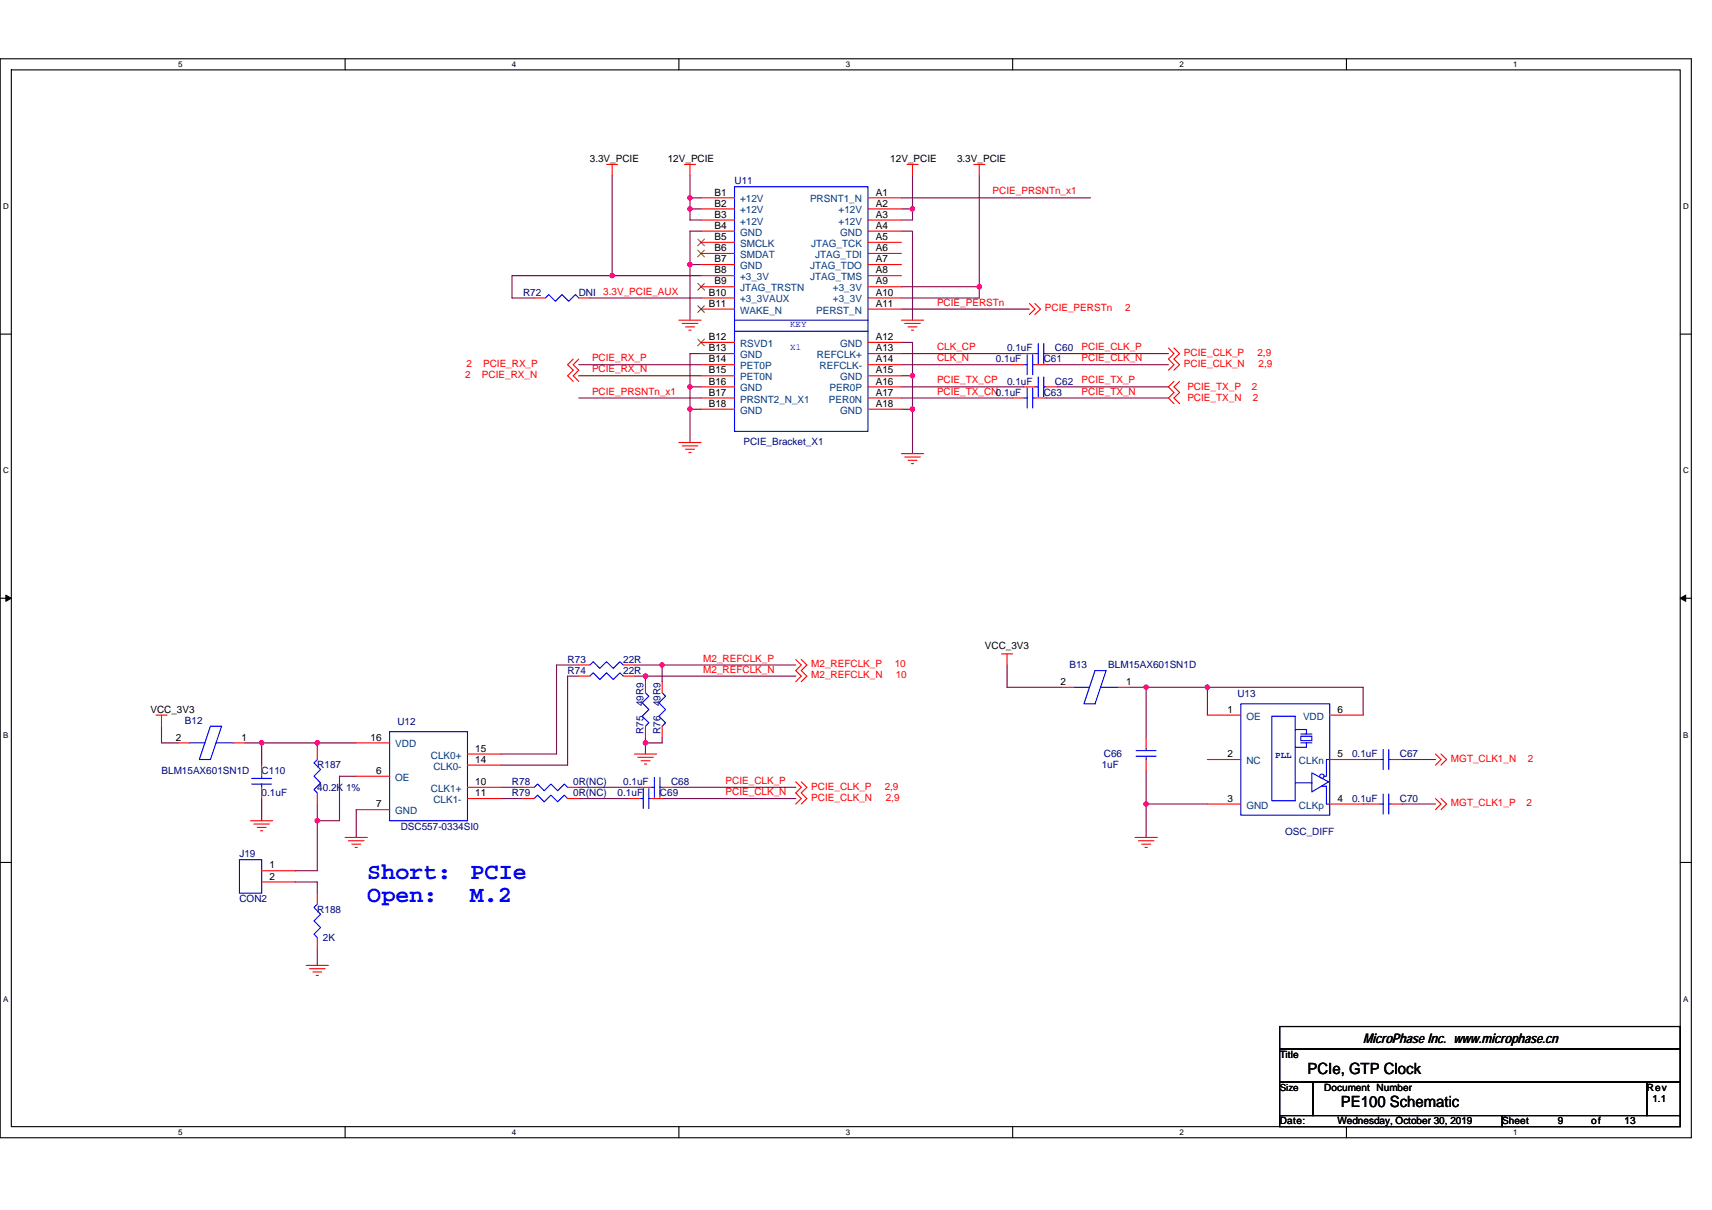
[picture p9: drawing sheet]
<svg xmlns="http://www.w3.org/2000/svg" width="297mm" height="210mm" viewBox="0 0 297 210" stroke-linecap="round" stroke-linejoin="round" font-family="sans-serif">
<path d="M0 10.2h293.5v187.2h-293.5zM2 12.1h289.5v183.4h-289.5z" fill="none" stroke="#000" stroke-width=".19"/>
<g fill="#fff">
<path d="M30.9 10.4h.8v1.6h-.8z"/>
<path d="M30.9 195.7h.8v1.6h-.8z"/>
</g>
<path d="M59.9 10.2v1.9M59.9 195.5v1.9" fill="none" stroke="#000" stroke-width=".19"/>
<g fill="#fff">
<path d="M88.8 10.4h.8v1.6h-.8z"/>
<path d="M88.8 195.7h.8v1.6h-.8z"/>
</g>
<path d="M117.8 10.2v1.9M117.8 195.5v1.9" fill="none" stroke="#000" stroke-width=".19"/>
<g fill="#fff">
<path d="M146.7 10.4h.8v1.6h-.8z"/>
<path d="M146.7 195.7h.8v1.6h-.8z"/>
</g>
<path d="M175.7 10.2v1.9M175.7 195.5v1.9" fill="none" stroke="#000" stroke-width=".19"/>
<g fill="#fff">
<path d="M204.7 10.4h.7v1.6h-.7z"/>
<path d="M204.7 195.7h.7v1.6h-.7z"/>
</g>
<path d="M233.6 10.2v1.9M233.6 195.5v1.9" fill="none" stroke="#000" stroke-width=".19"/>
<g fill="#fff">
<path d="M262.6 10.4h.7v1.6h-.7z"/>
<path d="M262.6 195.7h.7v1.6h-.7z"/>
<path d="M.5 35.1h1v1.5h-1z"/>
<path d="M292 35.1h1v1.5h-1z"/>
<path d="M.5 80.9h1v1.5h-1z"/>
<path d="M292 80.9h1v1.5h-1z"/>
</g>
<path d="M0 58h2M291.5 58h2" fill="none" stroke="#000" stroke-width=".19"/>
<g fill="#fff">
<path d="M.5 126.7h.9v1.6h-.9z"/>
<path d="M292 126.7h.9v1.6h-.9z"/>
</g>
<path d="M0 103.8h2M291.5 103.8h2" fill="none" stroke="#000" stroke-width=".19"/>
<path d="M1 103.3l1 .5-1 .6zM291.5 103.8l1-.5v1.1z" fill="#000" stroke="#000" stroke-width=".17"/>
<g fill="#fff">
<path d="M.5 172.6h.9v1.5h-.9z"/>
<path d="M292 172.6h.9v1.5h-.9z"/>
</g>
<path d="M0 149.7h2M291.5 149.7h2M222 178.1h69.5v3.9h-69.5zM222 182h69.5v5.8h-69.5zM222 187.8h5.8v5.8h-5.8zM222 193.6h38.6v1.9h-38.6zM227.8 187.8h57.9v5.8h-57.9zM260.6 193.6h30.9v1.9h-30.9zM285.7 187.8h5.8v5.8h-5.8z" fill="none" stroke="#000" stroke-width=".19"/>
<g fill="none" stroke="#800040" stroke-width=".19">
<path d="M106.2 30.5v17.3M119.7 34.3v2M119.7 34.3h1.9M119.7 36.3h1.9M119.7 30.5v3.8M119.7 36.3v1.9h1.9M156.4 36.3h1.9M156.4 34.3h32.8M158.3 36.3v1.9h-1.9M158.3 30.5v5.8M169.9 30.5v19.3M102.3 51.7h19.3"/>
<path d="M106.2 47.8h15.4M106.2 47.8h-17.4v3.9h3.9M119.7 45.9h1.9M119.7 45.9v9.7M121.6 40.1h-1.9v5.8M156.4 49.8h13.5M156.4 40.1h1.9v15.5M156.4 59.4h1.9v5.8M156.4 53.6h22.2M169.9 49.8v1.9h-13.5M100.4 69.1h21.2M100.4 65.2h21.2"/>
<path d="M100.4 63.3h21.2M119.7 71h1.9M119.7 67.1h1.9M119.7 67.1v3.9M119.7 71v5.8M121.6 61.4h-1.9v5.7M156.4 67.1h21.2M156.4 61.4h21.2M156.4 65.2h1.9M156.4 71h1.9M156.4 69.1h19.3M156.4 63.3h19.3"/>
<path d="M158.3 65.2v5.8M158.3 71v7.7M181.5 69.1h21.2M181.5 63.3h21.2M183.4 67.1h19.3M183.4 61.4h19.3M100.4 115.4h-3.8v15.5h-9.7M100.4 117.3h-1.9v15.5M110.1 115.4h4.8M110.1 117.3h1.9M112 117.3h26.1M112 117.3v1"/>
<path d="M114.9 115.4h23.2M114.9 115.4v2.9M174.7 115.4v3.9h9.7M196 119.3h2.9M198.9 119.3h10.6M198.9 119.3v8.7M209.5 119.3h27v4.8M209.5 119.3v4.8M28 126v2.9h2.9M42.5 128.9h2.9M45.4 138.6v3.8M45.4 128.9v3.9"/>
<path d="M45.4 128.9h9.7M55.1 139.5v2.9M55.1 128.9h6.7M55.1 128.9v1M61.8 134.7h-2.9v7.7h-3.8M86.9 132.8h11.6M86.9 136.6h3.9M86.9 138.6h3.9M100.4 136.6h10.6M100.4 138.6h8.7M112 128v.9M112 128.9v2"/>
<path d="M114.9 128v.9h-2.9M114.9 138.6h23.2M116.8 136.6h21.3M198.9 139.5h10.6M198.9 133.8v5.7M198.9 139.5v5.8M236.5 139.5h1M236.5 131.8h1M243.3 139.5h5.8M243.3 131.8h5.8M51.2 153.1h3.9v1.9M55.1 142.4v8.7h-3.9"/>
<path d="M61.8 140.5v4.8M55.1 164.6v2.9"/>
</g>
<g fill="#f0f" stroke="#f0f" stroke-width=".19">
<circle cx="119.7" cy="71" r=".38"/>
<circle cx="119.7" cy="67.1" r=".38"/>
<circle cx="106.2" cy="47.8" r=".38"/>
<circle cx="158.3" cy="65.2" r=".38"/>
<circle cx="119.7" cy="36.2" r=".38"/>
<circle cx="119.7" cy="34.3" r=".38"/>
<circle cx="119.7" cy="45.9" r=".38"/>
<circle cx="158.3" cy="71" r=".38"/>
<circle cx="169.9" cy="49.8" r=".38"/>
<circle cx="158.3" cy="36.2" r=".38"/>
<circle cx="198.9" cy="119.3" r=".38"/>
<circle cx="209.5" cy="119.3" r=".38"/>
<circle cx="198.9" cy="139.5" r=".38"/>
<circle cx="114.9" cy="115.4" r=".38"/>
<circle cx="112" cy="117.3" r=".38"/>
<circle cx="112" cy="128.9" r=".38"/>
<circle cx="45.4" cy="128.9" r=".38"/>
<circle cx="55" cy="128.9" r=".38"/>
<circle cx="55" cy="142.4" r=".38"/>
</g>
<g fill="none" stroke="#f00" stroke-width=".19">
<path d="M105.2 28.5h2M106.2 28.5v2M118.8 28.5h1.9M119.7 28.5v2M121.6 34.3h5.8M121.6 36.3h5.8M121.6 38.2h5.8M150.6 34.3h5.8M150.6 36.3h5.8M150.6 38.2h5.8M157.4 28.5h1.9M158.3 28.5v2"/>
<path d="M168.9 28.5h2M169.9 28.5v2M92.7 51.7h1.9M100.4 51.7h1.9M117.8 55.6h3.8M118.4 56.1h2.7M119 56.7h1.5M119.5 57.3h.4M121.6 40.1h5.8M121.6 42.1h5.8M121.6 44h5.8M121.6 45.9h5.8"/>
<path d="M121.6 47.8h5.8M121.6 49.8h5.8M121.6 51.7h5.8M121.6 53.6h5.8M121.6 59.4h5.8M150.6 40.1h5.8M150.6 42.1h5.8M150.6 44h5.8M150.6 45.9h5.8M150.6 47.8h5.8M150.6 49.8h5.8M150.6 51.7h5.8"/>
<path d="M150.6 53.6h5.8M150.6 59.4h5.8M156.4 55.6h3.8M157 56.1h2.7M157.6 56.7h1.5M158.1 57.3h.4M178.6 52.7l1 .9-1 1M179.6 52.7l.9 .9-.9 1M99.5 62.3l-1 1 1 .9-1 1 1 1M100.4 62.3l-.9 1 .9 .9-.9 1 .9 1M117.8 76.8h3.8M118.4 77.4h2.7"/>
<path d="M119 78h1.5M119.5 78.5h.4M121.6 61.4h5.8M121.6 63.3h5.8M121.6 65.2h5.8M121.6 67.1h5.8M121.6 69.1h5.8M121.6 71h5.8M150.6 61.4h5.8M150.6 63.3h5.8M150.6 65.2h5.8M150.6 67.1h5.8"/>
<path d="M150.6 69.1h5.8M150.6 71h5.8M156.4 78.7h3.8M157 79.3h2.7M157.6 79.9h1.5M175.7 63.3h1.9M175.7 69.1h1.9M177.6 61.4h2M177.6 67.1h2M179.6 63.3h1.9M179.6 69.1h1.9M181.5 61.4h1.9"/>
<path d="M181.5 67.1h1.9M202.7 60.4l1 1-1 .9 1 1-1 .9M203.7 60.4l1 1-1 .9 1 1-1 .9M203.7 66.2l-1 .9 1 1-1 1 1 .9M204.7 66.2l-1 .9 1 1-1 1 1 .9M158.1 80.5h.4M100.4 115.4h1.9M100.4 117.3h1.9M108.1 115.4h2M108.1 117.3h2M112 118.3v1.9M114.9 118.3v1.9"/>
<path d="M138.1 114.4l.9 1-.9 1 .9 .9-.9 1M139 114.4l1 1-1 1 1 .9-1 1M173.8 113.5h1.9M174.7 113.5v1.9M184.4 119.3h1.9M194 119.3h2M27.1 124.1h1.9M28 124.1v1.9M30.9 128.9h1.9M40.6 128.9h1.9M45.4 132.8v1.9M45.4 136.6v2"/>
<path d="M55.1 137.6v1.9M55.1 129.9v1.9M61.8 134.7h5.8M61.8 128.9h5.8M81.1 130.9h5.8M81.1 132.8h5.8M81.1 136.6h5.8M81.1 138.6h5.8M90.8 136.6h1.9M90.8 138.6h1.9M98.5 136.6h1.9M98.5 138.6h1.9"/>
<path d="M109.1 138.6h1.9M110.1 130.9h3.8M110.7 131.4h2.6M111 136.6h2M111.2 132h1.6M111.8 132.6h.4M112 126v2M113 138.6h1.9M114.9 136.6h1.9M114.9 126v2M138.1 135.7l.9 .9-.9 1 .9 1-.9 .9M139 135.7l1 .9-1 1 1 1-1 .9"/>
<path d="M198.9 128v1.9M198.9 131.8v2M209.5 124.1h5.8M209.5 131.8h5.8M209.5 139.5h5.8M230.7 139.5h5.8M230.7 131.8h5.8M230.7 124.1h5.8M237.5 131.8h1.9M237.5 139.5h1.9M241.3 131.8h2M241.3 139.5h2"/>
<path d="M249.1 138.6l.9 .9-.9 1M249.1 130.9l.9 .9-.9 1M250 138.6l1 .9-1 1M250 130.9l1 .9-1 1M43.5 142.4h3.8M44 143h2.8M44.6 143.6h1.6M45.2 144.2h.4M45.4 151.1h5.8M45.4 153.1h5.8M55.1 155v1.9M59.9 145.3h3.8"/>
<path d="M60.4 145.9h2.8M61 146.5h1.6M61.6 147.1h.4M61.8 140.5h5.8M196.9 145.3h3.9M197.5 145.9h2.7M198.1 146.5h1.5M198.7 147.1h.4M53.1 167.5h3.9M53.7 168.1h2.7M54.3 168.7h1.5M54.9 169.3h.3"/>
<path d="M55.1 162.7v1.9"/>
</g>
<g fill="none" stroke="#00f" stroke-width=".19">
<path d="M127.4 32.4h23.2v42.5h-23.2zM94.6 51.7l.6-.6 1.2 1.2 1.1-1.2 1.2 1.2 1.1-1.2 .6 .6M127.4 55.6h23.2M127.4 57.5h23.2M180.1 59.6v3.5M181.1 59.6v3.5M177.6 63.3h.6M177.6 69.1h.6M178.2 61.6v3.4M178.2 67.3v3.5M179.2 63.3h.4M179.2 69.1h.4"/>
<path d="M179.2 61.6v3.4M179.2 67.3v3.5M179.6 61.4h.5M179.6 67.1h.5M180.1 65.4v3.5M181.1 65.4v3.5M181.1 61.4h.4M181.1 67.1h.4M102.3 115.4l.6-.6 1.2 1.2 1.1-1.2 1.2 1.2 1.2-1.2 .5 .6M102.3 117.3l.6-.5 1.2 1.1 1.1-1.1 1.2 1.1 1.2-1.1 .5 .5M186.3 119.3h2.7M190 116.4h1.9l-1.9 5.8h-1.9z"/>
<path d="M190.9 119.3h3.1M32.8 128.9h2.8M36.5 126h2l-2 5.8h-1.9zM37.5 128.9h3.1M43.7 136.1h3.4M43.7 135.1h3.4M45.4 134.7v.4M45.4 136.1v.5M55.1 131.8l-.6 .6 1.1 1.1-1.1 1.2 1.1 1.2-1.1 1.1 .6 .6M67.6 127h13.5v15.4h-13.5zM92.7 136.6l.6-.5 1.1 1.1 1.2-1.1 1.1 1.1 1.2-1.1 .6 .5M92.7 138.6l.6-.6 1.1 1.1 1.2-1.1 1.1 1.1 1.2-1.1 .6 .6"/>
<path d="M111 138.6h.6M111.6 136.8v3.5M112 120.2l.6 .6-1.2 1.2 1.2 1.1-1.2 1.2 1.2 1.1-.6 .6M112.6 138.6h.4M112.6 136.8v3.5M113 136.6h.5M113.5 134.9v3.5M114.5 136.6h.4M114.5 134.9v3.5M114.9 120.2l.6 .6-1.2 1.2 1.2 1.1-1.2 1.2 1.2 1.1-.6 .6M197.1 131.2h3.5M197.1 130.3h3.5"/>
<path d="M198.9 129.9v.4M198.9 131.2v.6M215.3 122.2h15.4v19.3h-15.4zM220.7 124.3h4v14.7h-4zM224.7 135.9h2.9M224.7 126.6h2v.8M225.7 127.8h1.9v.7h-1.9zM225.7 127.4h1.9M225.7 128.9h1.9M226.7 128.9v.8h-2M227.6 134.1l2.9 1.6-2.9 1.7zM229.4 136.4h.7v3.1h.6"/>
<path d="M230.7 131.8h-.6v2.9h-.3M239.4 131.8h.6M239.4 139.5h.6M240 130.1v3.4M240 137.8v3.5M241 130.1v3.4M241 137.8v3.5M241 131.8h.3M241 139.5h.3M41.5 149.2h3.9v5.8h-3.9zM55.1 156.9l-.6 .6 1.1 1.1-1.1 1.2 1.1 1.2-1.1 1.1 .6 .6"/>
<circle cx="229.4" cy="134.7" r=".38"/>
</g>
<path d="M121.1 41.5l1.1 1.2M121.1 43.4l1.1 1.2M121.1 49.2l1.1 1.2M121.1 53.1l1.1 1.1M121.1 58.8l1.1 1.2M122.2 41.5l-1.2 1.2M122.2 43.4l-1.2 1.2M122.2 49.2l-1.2 1.2M122.2 53.1l-1.2 1.1M122.2 58.8l-1.2 1.2" fill="none" stroke="#804000" stroke-width=".17"/>
<g font-size="4" fill="#00f">
<text x="63.7" y="152.6">Short:</text>
<text x="81.7" y="152.6">PCIe</text>
<text x="63.7" y="156.6">Open:</text>
<text x="81.5" y="156.6">M.2</text>
</g>
<g font-size="2.7">
<text x="226.9" y="186.3">PCIe, GTP Clock</text>
<text x="232.6" y="192.1">PE100 Schematic</text>
</g>
<text font-size="2.3" x="236.5" y="181.1">MicroPhase Inc. www.microphase.cn</text>
<g font-size="1.7">
<text x="102.3" y="28.2">3.3V_PCIE</text>
<text x="115.9" y="28.2">12V_PCIE</text>
<text x="154.5" y="28.2">12V_PCIE</text>
<text x="166" y="28.2">3.3V_PCIE</text>
<text x="123.9" y="33.9">B1</text>
<text x="123.9" y="35.9">B2</text>
<text x="152" y="33.9">A1</text>
<text x="152" y="35.9">A2</text>
<text x="123.9" y="37.8">B3</text>
<text x="123.9" y="39.7">B4</text>
<text x="123.9" y="41.7">B5</text>
<text x="152" y="37.8">A3</text>
<text x="152" y="39.7">A4</text>
<text x="152" y="41.7">A5</text>
<text x="123.9" y="43.6">B6</text>
<text x="123.9" y="45.5">B7</text>
<text x="123.9" y="47.4">B8</text>
<text x="152" y="45.5">A7</text>
<text x="152" y="43.6">A6</text>
<text x="152" y="47.4">A8</text>
<text x="123" y="51.3">B10</text>
<text x="123" y="53.2">B11</text>
<text x="123.9" y="49.4">B9</text>
<text x="152" y="49.4">A9</text>
<text x="152" y="51.3">A10</text>
<text x="152" y="53.2">A11</text>
<text x="123" y="59">B12</text>
<text x="152" y="59">A12</text>
<text x="123" y="61">B13</text>
<text x="123" y="62.9">B14</text>
<text x="123" y="64.8">B15</text>
<text x="152" y="62.9">A14</text>
<text x="152" y="61">A13</text>
<text x="152" y="64.8">A15</text>
<text x="123" y="66.7">B16</text>
<text x="123" y="68.7">B17</text>
<text x="123" y="70.6">B18</text>
<text x="152" y="66.7">A16</text>
<text x="152" y="70.6">A18</text>
<text x="152" y="68.7">A17</text>
<text x="170.9" y="112.7">VCC_3V3</text>
<text x="184" y="118.9">2</text>
<text x="195.4" y="118.9">1</text>
<text x="26.1" y="123.7">VCC_3V3</text>
<text x="213" y="123.7">1</text>
<text x="232.1" y="123.7">6</text>
<text x="30.5" y="128.5">2</text>
<text x="41.9" y="128.5">1</text>
<text x="64.3" y="128.5">16</text>
<text x="82.5" y="130.5">15</text>
<text x="213" y="131.4">2</text>
<text x="232.1" y="131.4">5</text>
<text x="65.3" y="134.3">6</text>
<text x="82.5" y="136.2">10</text>
<text x="82.5" y="132.4">14</text>
<text x="65.3" y="140.1">7</text>
<text x="82.5" y="138.2">11</text>
<text x="213" y="139.1">3</text>
<text x="232.1" y="139.1">4</text>
<text x="46.8" y="150.7">1</text>
<text x="46.8" y="152.7">2</text>
<text x="222" y="183.6">Title</text>
<text x="222" y="189.3">Size</text>
<text x="229.8" y="189.3">Document Number</text>
<text x="285.7" y="189.3">Rev</text>
<text x="286.7" y="191.3">1.1</text>
<text x="222" y="195.1">Date:</text>
<text x="232.1" y="195.1">Wednesday, October 30, 2019</text>
<text x="260.6" y="195.1">Sheet</text>
<text x="270.3" y="195.1">9</text>
<text x="276.1" y="195.1">of</text>
<text x="281.9" y="195.1">13</text>
</g>
<g font-size="1.7" fill="#000080">
<text x="127.4" y="32">U11</text>
<text x="90.8" y="51.3">R72</text>
<text x="100.4" y="51.3">DNI</text>
<text x="172.8" y="62.9">0.1uF</text>
<text x="174.7" y="61">0.1uF</text>
<text x="181.1" y="62.9">C61</text>
<text x="183" y="61">C60</text>
<text x="174.7" y="66.8">0.1uF</text>
<text x="181.1" y="68.7">C63</text>
<text x="183" y="66.8">C62</text>
<text x="129" y="77.2">PCIE_Bracket_X1</text>
<text x="98.5" y="115">R73</text>
<text x="98.5" y="116.9">R74</text>
<text x="108.1" y="115">22R</text>
<text x="108.1" y="116.9">22R</text>
<text x="185.5" y="116">B13</text>
<text x="192.3" y="116">BLM15AX601SN1D</text>
<text x="32.1" y="125.6">B12</text>
<text x="69" y="125.8">U12</text>
<text x="111.7" y="122.6" transform="rotate(-90 111.7 122.6)">49R9</text>
<text x="114.6" y="122.6" transform="rotate(-90 114.6 122.6)">49R9</text>
<text x="214.7" y="121">U13</text>
<text x="111.7" y="127.4" transform="rotate(-90 111.7 127.4)">R75</text>
<text x="114.6" y="127.4" transform="rotate(-90 114.6 127.4)">R76</text>
<text x="191.5" y="131.4">C66</text>
<text x="234.6" y="131.4">0.1uF</text>
<text x="242.9" y="131.4">C67</text>
<text x="28" y="134.3">BLM15AX601SN1D</text>
<text x="45.4" y="134.3">C110</text>
<text x="55.1" y="133.3">R187</text>
<text x="55.1" y="137.2">40.2K 1%</text>
<text x="88.8" y="136.2">R78</text>
<text x="99.5" y="136.2">0R(NC)</text>
<text x="108.1" y="136.2">0.1uF</text>
<text x="116.4" y="136.2">C68</text>
<text x="191.2" y="133.4">1uF</text>
<text x="45.4" y="138.2">0.1uF</text>
<text x="69.5" y="144">DSC557-0334SI0</text>
<text x="88.8" y="138.2">R79</text>
<text x="99.5" y="138.2">0R(NC)</text>
<text x="107.2" y="138.2">0.1uF</text>
<text x="114.5" y="138.2">C69</text>
<text x="234.6" y="139.1">0.1uF</text>
<text x="242.9" y="139.1">C70</text>
<text x="41.5" y="148.8">J19</text>
<text x="223" y="144.9">OSC_DIFF</text>
<text x="41.5" y="156.5">CON2</text>
<text x="55.1" y="158.5">R188</text>
<text x="56" y="163.3">2K</text>
</g>
<g font-size="1.7" fill="#004080">
<text x="128.4" y="35.1">+12V</text>
<text x="140.5" y="35.1">PRSNT1_N</text>
<text x="128.4" y="37">+12V</text>
<text x="128.4" y="39">+12V</text>
<text x="128.4" y="40.9">GND</text>
<text x="145.5" y="37">+12V</text>
<text x="145.5" y="39">+12V</text>
<text x="145.8" y="40.9">GND</text>
<text x="128.4" y="42.8">SMCLK</text>
<text x="128.4" y="44.8">SMDAT</text>
<text x="128.4" y="46.7">GND</text>
<text x="140.5" y="46.7">JTAG_TDO</text>
<text x="140.7" y="42.8">JTAG_TCK</text>
<text x="141.4" y="44.8">JTAG_TDI</text>
<text x="128.4" y="48.6">+3_3V</text>
<text x="128.4" y="50.5">JTAG_TRSTN</text>
<text x="128.4" y="52.5">+3_3VAUX</text>
<text x="140.6" y="48.6">JTAG_TMS</text>
<text x="144.5" y="50.5">+3_3V</text>
<text x="144.5" y="52.5">+3_3V</text>
<text x="128.4" y="54.4">WAKE_N</text>
<text x="141.6" y="54.4">PERST_N</text>
<text x="128.4" y="60.2">RSVD1</text>
<text x="128.4" y="62.1">GND</text>
<text x="128.4" y="64.1">PET0P</text>
<text x="128.4" y="66">PET0N</text>
<text x="141.7" y="62.1">REFCLK+</text>
<text x="142.2" y="64.1">REFCLK-</text>
<text x="145.8" y="60.2">GND</text>
<text x="145.8" y="66">GND</text>
<text x="128.4" y="67.9">GND</text>
<text x="128.4" y="69.8">PRSNT2_N_X1</text>
<text x="128.4" y="71.8">GND</text>
<text x="143.8" y="69.8">PER0N</text>
<text x="143.9" y="67.9">PER0P</text>
<text x="145.8" y="71.8">GND</text>
<text x="216.3" y="124.9">OE</text>
<text x="226.1" y="124.9">VDD</text>
<text x="68.6" y="129.7">VDD</text>
<text x="74.8" y="131.6">CLK0+</text>
<text x="68.6" y="135.5">OE</text>
<text x="74.8" y="137.4">CLK1+</text>
<text x="75.2" y="133.6">CLK0-</text>
<text x="216.3" y="132.6">NC</text>
<text x="225.4" y="132.6">CLKn</text>
<text x="68.6" y="141.3">GND</text>
<text x="75.2" y="139.4">CLK1-</text>
<text x="216.3" y="140.3">GND</text>
<text x="225.4" y="140.3">CLKp</text>
</g>
<g font-size="1.7" fill="#f00">
<text x="172.2" y="33.7">PCIE_PRSNTn_x1</text>
<text x="104.7" y="51.1">3.3V_PCIE_AUX</text>
<text x="162.6" y="53">PCIE_PERSTn</text>
<text x="181.3" y="54">PCIE_PERSTn</text>
<text x="195.2" y="54">2</text>
<text x="80.7" y="65.6">2</text>
<text x="80.9" y="63.7">2</text>
<text x="83.6" y="65.6">PCIE_RX_N</text>
<text x="83.8" y="63.7">PCIE_RX_P</text>
<text x="102.7" y="64.6">PCIE_RX_N</text>
<text x="102.7" y="62.7">PCIE_RX_P</text>
<text x="162.6" y="62.7">CLK_N</text>
<text x="162.6" y="60.8">CLK_CP</text>
<text x="187.7" y="62.7">PCIE_CLK_N</text>
<text x="187.7" y="60.8">PCIE_CLK_P</text>
<text x="205.4" y="61.7">PCIE_CLK_P</text>
<text x="205.4" y="63.7">PCIE_CLK_N</text>
<text x="218.2" y="61.7">2,9</text>
<text x="218.4" y="63.7">2,9</text>
<text x="102.7" y="68.5">PCIE_PRSNTn_x1</text>
<text x="162.6" y="68.5">PCIE_TX_CN0.1uF</text>
<text x="162.6" y="66.5">PCIE_TX_CP</text>
<text x="187.7" y="68.5">PCIE_TX_N</text>
<text x="187.7" y="66.5">PCIE_TX_P</text>
<text x="206" y="67.7">PCIE_TX_P</text>
<text x="206" y="69.7">PCIE_TX_N</text>
<text x="217.2" y="67.7">2</text>
<text x="217.4" y="69.7">2</text>
<text x="122" y="116.7">M2_REFCLK_N</text>
<text x="122" y="114.8">M2_REFCLK_P</text>
<text x="140.8" y="115.8">M2_REFCLK_P</text>
<text x="140.8" y="117.7">M2_REFCLK_N</text>
<text x="155.2" y="115.8">10</text>
<text x="155.4" y="117.7">10</text>
<text x="125.9" y="138">PCIE_CLK_N</text>
<text x="125.9" y="136">PCIE_CLK_P</text>
<text x="140.8" y="137">PCIE_CLK_P</text>
<text x="153.5" y="137">2,9</text>
<text x="251.8" y="132.2">MGT_CLK1_N</text>
<text x="265.1" y="132.2">2</text>
<text x="140.8" y="139">PCIE_CLK_N</text>
<text x="153.7" y="139">2,9</text>
<text x="251.8" y="139.9">MGT_CLK1_P</text>
<text x="264.9" y="139.9">2</text>
</g>
<g font-size="1.6" fill="#00f">
<text x="137.1" y="56.8">KEY</text>
<text x="137.1" y="60.7">X1</text>
<text x="221.3" y="131.6">PLL</text>
</g>
<g font-size="1.4">
<text x="30.9" y="11.7">5</text>
<text x="88.8" y="11.7">4</text>
<text x="146.7" y="11.7">3</text>
<text x="204.7" y="11.7">2</text>
<text x="262.6" y="11.7">1</text>
<text x=".5" y="36.3">D</text>
<text x="292" y="36.3">D</text>
<text x=".5" y="82.1">C</text>
<text x="292" y="82.1">C</text>
<text x=".5" y="128">B</text>
<text x="292" y="128">B</text>
<text x=".5" y="173.8">A</text>
<text x="292" y="173.8">A</text>
<text x="30.9" y="197">5</text>
<text x="88.8" y="197">4</text>
<text x="146.7" y="197">3</text>
<text x="204.7" y="197">2</text>
<text x="262.6" y="197">1</text>
</g>
</svg>
